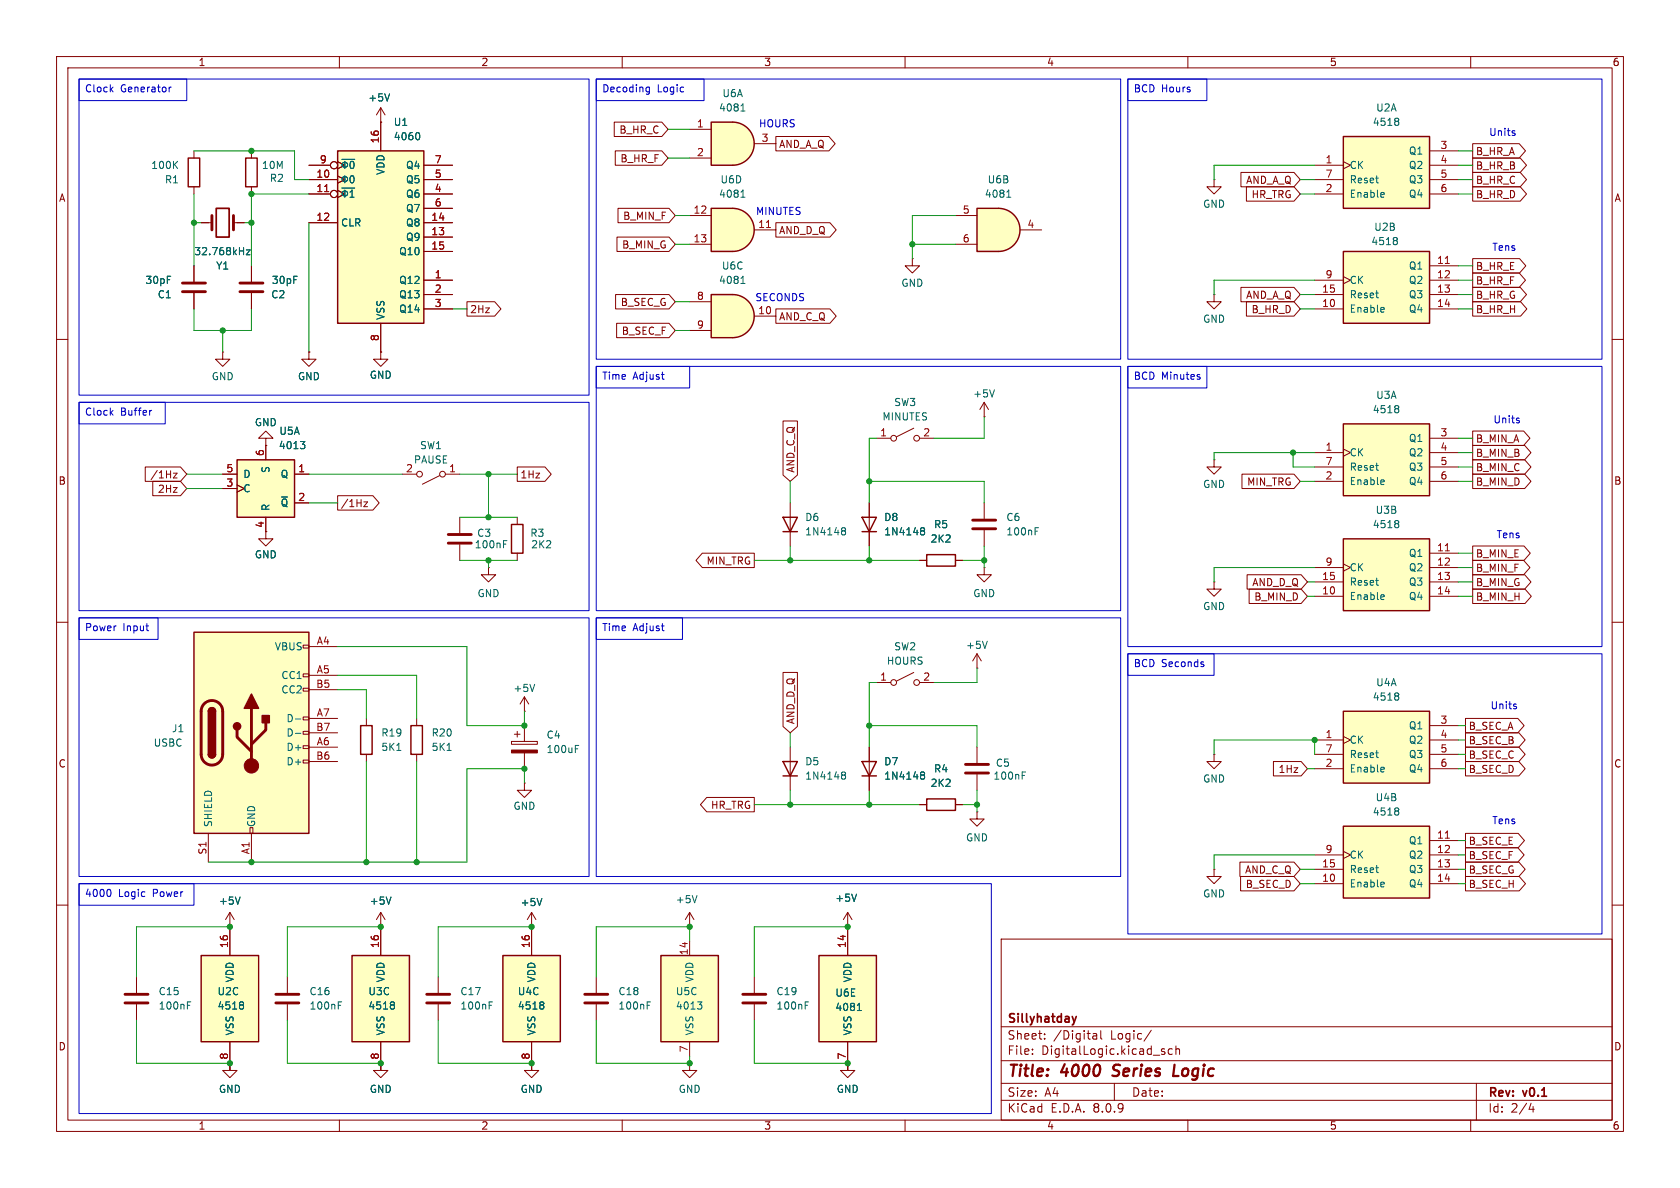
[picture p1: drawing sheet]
<svg xmlns="http://www.w3.org/2000/svg" width="297mm" height="210mm" viewBox="0 0 297 210" stroke-linecap="round" stroke-linejoin="round" font-family="sans-serif">
<g fill="none" stroke="#840000" stroke-width=".18">
<path d="M10 10h277v190h-277zM12 12h273v186h-273zM60 10v2M110 10v2M160 10v2M210 10v2M260 10v2M10 60h2M285 60h2M10 110h2M285 110h2M10 160h2"/>
<path d="M177 166h108v32h-108zM285 160h2M60 198v2M110 198v2M160 198v2M177 194.5h108M177 191.5h108M177 187.5h108M177 181.5h108M182.5 186.3v.1M182.5 185.5v.1M184.7 183.6v.1"/>
<path d="M184.7 182.8v.1M193.2 183.5l.2 .2 .5-.1M193.2 182.8h.6l.1 .9M193.9 183.1h-.5l-.2 .2M194.6 182.2v1.3l.2 .2M197 191.5v3M203.5 182.1l-1.3 2M205.3 185.7l.7 .4-.3 .3-.4-.1M205.9 185.5l-.4-.1-.2 .2M207.2 185.5l-.4-.1-.3 .3v.4l.2 .2h.5M207.9 185.5l.2-.1 .4 .1v.9M207.9 184.9v1.5"/>
<path d="M210 198v2M260 198v2M261 191.5v6.5M270.7 195l-.4 1.1h.9M271 195.6v1"/>
</g>
<path d="M196.6 190.1l.3 .1M197 188.4l-.2 .4 .1 .2M207.6 188.2l-.2 2h.9" fill="none" stroke="#840000" stroke-width=".4"/>
<path d="M189.6 179.7l.3 1M190.3 179.7l-.4 1M189.9 180.7l-.2 .4" fill="none" stroke="#840000" stroke-width=".3"/>
<path d="M62.2 168.9h10.2v15.3h-10.2z" fill="#ffffc2"/>
<path d="M62.2 168.9h10.2v15.3h-10.2z" fill="none" stroke="#840000" stroke-width=".25"/>
<path d="M67.3 163.8v5.1M67.3 184.2v5" fill="none" stroke="#840000" stroke-width=".18"/>
<path d="M69.5 177.1l.2 .3-.2 .3 .2 .2v.2l-.2 .3" fill="none" stroke="#006464" stroke-width=".18"/>
<path d="M237.5 44.5h15.2v12.7h-15.2z" fill="#ffffc2"/>
<path d="M237.5 44.5h15.2v12.7h-15.2zM63.8 128.3h2v5.1h-2zM72.6 128.3h2.1v5.1h-2.1z" fill="none" stroke="#840000" stroke-width=".25"/>
<g fill="none" stroke="#840000" stroke-width=".18">
<path d="M214.6 31.8v1.2h1.3l-1.3 1.3-1.2-1.3h1.2M214.6 31.8h.1M232.4 54.6h5.1M232.4 49.5h5.1M232.4 52.1h5.1M237.5 48.9l1.3 .6-1.3 .7M252.7 54.6h5.1M252.7 47h5.1M252.7 49.5h5.1M252.7 52.1h5.1M64.8 127v1.3M64.8 133.4v1.2"/>
<path d="M73.7 127v1.3M73.7 133.4v1.2M90.4 131.1h4.6v.5h-4.6zM90.9 129.8h1M91.4 129.3v1M92.7 138.4v1.3h1.3l-1.3 1.3-1.3-1.3h1.3M92.7 138.4h.1M92.7 125.7h.1M92.7 123.2v2.5M92.7 128.3v2.8M92.7 133.1v2.8M92.7 123.2l-.8 1.3"/>
<path d="M92.7 123.2l.8 1.3M67.3 163.8h.1M67.3 161.3l-.8 1.3M67.3 161.3v2.5M67.3 161.3l.8 1.3M77.5 172.7v2.8M77.5 177.5v2.8M94 163.8h.1M94 161.3l-.8 1.3M94 161.3v2.5M94 161.3l.7 1.3M105.4 172.7v2.8"/>
<path d="M105.4 177.5v2.8"/>
</g>
<g fill="none" stroke="#006464" stroke-width=".18">
<path d="M244.5 54.3l.2 .3-.6 .2M244.7 55.1l-.2 .1M246.8 42l.2 .2-.2 .3 .2 .3v.2l-.2 .3M70.1 132.7h.8M79 132.7h.8M94.5 121l-.4 1.2M101.7 132.4h.4M101.7 131.8h.6M69.1 158.6l-.4 1.2M95.8 158.8l-.4 1.3M86.5 177.7h.4M86.5 177.1h.6"/>
<path d="M114.4 177.7h.4M114.4 177.1h.6"/>
</g>
<path d="M255.5 46.6h.7" fill="none" stroke="#a90000" stroke-width=".18"/>
<path d="M90.4 132.6h4.6v.5h-4.6z" fill="#840000" stroke="#840000" stroke-width=".18"/>
<path d="M75.4 177.3h4.1M75.4 175.8h4.1M103.4 177.3h4M103.4 175.8h4" fill="none" stroke="#840000" stroke-width=".51"/>
<path d="M34.3 111.8h20.3v35.5h-20.3z" fill="#ffffc2"/>
<g fill="none" stroke="#840000" stroke-width=".18">
<path d="M53.6 119.1h1v.5h-1zM53.6 114h1v.6h-1zM54.6 114.3h5.1M54.6 119.4h5.1M53.6 134.4h1v.5h-1zM53.6 131.8h1v.5h-1zM53.6 129.3h1v.5h-1zM53.6 126.7h1v.6h-1zM53.6 121.7h1v.5h-1zM54.6 132.1h5.1M54.6 127h5.1M54.6 121.9h5.1"/>
<path d="M54.6 134.6h5.1M54.6 129.5h5.1M36.8 147.3v5.1M44.2 146.3h.5v1h-.5zM44.4 147.3v5.1M133.3 172.7v2.8M133.3 177.5v2.8"/>
</g>
<path d="M34.3 111.8h20.3v35.5h-20.3zM36.8 133.4a.64 .64 0 0 0 .7 .6 .64 .64 0 0 0 .6-.6M36.8 125.7a.64 .64 0 0 1 .7-.6 .64 .64 0 0 1 .6 .6" fill="none" stroke="#840000" stroke-width=".25"/>
<path d="M36.1 124.4a1.9 1.9 0 0 1 2.1-.4 1.9 1.9 0 0 1 1.2 1.7v7.7a1.91 1.91 0 0 1-1.9 1.8 1.91 1.91 0 0 1-1.9-1.8v-7.8l.1-.7zM41.9 129v1.3l2.5 2.5M44.4 125.2v10.2M47 127.8v1.2l-2.6 2.6M131.3 177.3h4.1M131.3 175.8h4.1" fill="none" stroke="#840000" stroke-width=".51"/>
<g fill="#840000" stroke="#840000" stroke-width=".25">
<path d="M36.8 133.4h1.3a.64 .64 0 0 1-.6 .6 .64 .64 0 0 1-.7-.6z"/>
<path d="M36.8 125.7h1.3v7.7h-1.3z"/>
<path d="M37 125.3a.64 .64 0 0 1 .7-.2 .64 .64 0 0 1 .4 .6h-1.3z"/>
<path d="M44.4 122.7l1.3 2.5h-2.5z"/>
<path d="M46.4 126.5h1.2v1.3h-1.2z"/>
<circle cx="41.9" cy="128.4" r=".63"/>
</g>
<circle cx="44.4" cy="135.4" r="1.27" fill="#840000" stroke="#840000" stroke-width=".18"/>
<path d="M52.2 127.1h1M52.2 129.6h1M142.4 177.7h.4M142.4 177.1h.6" fill="none" stroke="#006464" stroke-width=".18"/>
<path d="M144.8 168.9h10.1v15.3h-10.1z" fill="#ffffc2"/>
<path d="M144.8 168.9h10.1v15.3h-10.1z" fill="none" stroke="#840000" stroke-width=".25"/>
<path d="M149.9 163.8v5.1M149.9 184.2v5" fill="none" stroke="#840000" stroke-width=".18"/>
<path d="M151.6 178.6h.7M151.7 177.7l.2-.3v1.2" fill="none" stroke="#006464" stroke-width=".18"/>
<path d="M116.8 168.9h10.2v15.3h-10.2z" fill="#ffffc2"/>
<path d="M116.8 168.9h10.2v15.3h-10.2z" fill="none" stroke="#840000" stroke-width=".25"/>
<g fill="none" stroke="#840000" stroke-width=".18">
<path d="M161.3 45.7v1.3h1.3l-1.3 1.3-1.3-1.3h1.3M161.3 45.7h.1M214.6 81.3v1.3h1.3l-1.3 1.2-1.2-1.2h1.2M214.6 81.3h.1M214.6 102.9v1.2h1.3l-1.3 1.3-1.2-1.3h1.2M214.6 102.9h.1M121.9 166.4v2.5M67.3 188v1.2h1.3l-1.3 1.3-1.3-1.3h1.3M67.3 188h.1M94 188v1.2h1.2l-1.2 1.3-1.3-1.3h1.3M94 188h.1M121.9 188v1.2h1.3l-1.3 1.3-1.3-1.3h1.3"/>
<path d="M121.9 188h.1M121.9 184.2v2.5M149.9 188v1.2h1.2l-1.2 1.3-1.3-1.3h1.3M149.9 188h.1"/>
</g>
<path d="M123.3 177.1h.8l-.4 .5M123.8 177.6l.3 .2v.3l-.3 .3" fill="none" stroke="#006464" stroke-width=".18"/>
<path d="M237.5 125.7h15.2v12.7h-15.2z" fill="#ffffc2"/>
<path d="M237.5 125.7h15.2v12.7h-15.2z" fill="none" stroke="#840000" stroke-width=".25"/>
<path d="M232.4 130.8h5.1M232.4 135.9h5.1M232.4 133.4h5.1M237.5 130.2l1.3 .6-1.3 .6M252.7 130.8h5.1M252.7 135.9h5.1M252.7 128.3h5.1M252.7 133.4h5.1" fill="none" stroke="#840000" stroke-width=".18"/>
<path d="M244.5 135.6l.2 .3-.6 .1M244.7 136.4l-.2 .1M247 122.5l.3 .2-.3 .3 .3 .3v.2l-.3 .3" fill="none" stroke="#006464" stroke-width=".18"/>
<path d="M237.5 95.3h15.2v12.7h-15.2z" fill="#ffffc2"/>
<path d="M237.5 95.3h15.2v12.7h-15.2z" fill="none" stroke="#840000" stroke-width=".25"/>
<path d="M237.5 99.7l1.3 .6-1.3 .7M252.7 97.8h5.1M232.4 105.4h5.1M232.4 100.3h5.1M232.4 102.9h5.1M252.7 105.4h5.1M252.7 100.3h5.1M252.7 102.9h5.1" fill="none" stroke="#840000" stroke-width=".18"/>
<path d="M247 92l.3 .3-.3 .3 .3 .2v.2l-.3 .3M244.5 105.1l.2 .3-.6 .2M244.7 105.9l-.2 .1" fill="none" stroke="#006464" stroke-width=".18"/>
<path d="M255.5 97.4h.7" fill="none" stroke="#a90000" stroke-width=".18"/>
<path d="M237.5 74.9h15.2v12.7h-15.2z" fill="#ffffc2"/>
<path d="M237.5 74.9h15.2v12.7h-15.2z" fill="none" stroke="#840000" stroke-width=".25"/>
<g fill="none" stroke="#840000" stroke-width=".18">
<path d="M154.9 77.5h2.6M161.5 75.7l-3 1.5M162.6 77.5h2.5M174 73.7h.1M174 71.1l-.8 1.3M174 71.1v2.6M174 71.1l.8 1.3M237.5 79.4l1.3 .6-1.3 .6M252.7 77.5h5.1M174 88.9v2.8M174 93.7v2.8M232.4 80h5.1"/>
<path d="M232.4 85.1h5.1M232.4 82.6h5.1M252.7 80h5.1M252.7 85.1h5.1M252.7 82.6h5.1"/>
<circle cx="158" cy="77.5" r=".51"/>
<circle cx="162.1" cy="77.5" r=".51"/>
</g>
<path d="M175.8 68.9l-.4 1.3M247 71.7l.3 .2-.3 .3 .3 .3v.2l-.3 .3M183 93.9h.4M183 93.3h.6M244.5 84.8l.2 .3-.6 .1M244.7 85.6l-.2 .1" fill="none" stroke="#006464" stroke-width=".18"/>
<path d="M172 93.5h4M172 91.9h4" fill="none" stroke="#840000" stroke-width=".51"/>
<path d="M129.5 21.6a3.8 3.8 0 0 1 3.8 3.8 3.8 3.8 0 0 1-3.8 3.8z" fill="#ffffc2" stroke="#ffffc2" stroke-width=".18"/>
<path d="M125.7 21.6h3.8v7.6h-3.8z" fill="#ffffc2"/>
<path d="M125.7 21.6h3.8a3.8 3.8 0 0 1 3.8 3.8 3.8 3.8 0 0 1-3.8 3.8h-3.8z" fill="none" stroke="#840000" stroke-width=".25"/>
<path d="M121.9 22.9h3.8M121.9 27.9h3.8M133.3 25.4h3.9M47 77.5h1.3l-1.3-1.3-1.3 1.3h1.3v1.2M47 78.7h.1" fill="none" stroke="#840000" stroke-width=".18"/>
<path d="M131 19.6h.7M131.1 18.7l.2-.3v1.2" fill="none" stroke="#006464" stroke-width=".18"/>
<path d="M237.5 146.1h15.2v12.7h-15.2z" fill="#ffffc2"/>
<path d="M237.5 146.1h15.2v12.7h-15.2z" fill="none" stroke="#840000" stroke-width=".25"/>
<path d="M214.6 133.4v1.2h1.3l-1.3 1.3-1.2-1.3h1.2M214.6 133.4h.1M214.6 153.7v1.2h1.3l-1.3 1.3-1.2-1.3h1.2M214.6 153.7h.1M232.4 156.2h5.1M232.4 151.1h5.1M232.4 153.7h5.1M237.5 150.5l1.3 .6-1.3 .7M252.7 156.2h5.1M252.7 148.6h5.1M252.7 151.1h5.1M252.7 153.7h5.1" fill="none" stroke="#840000" stroke-width=".18"/>
<path d="M244.5 155.9l.2 .3-.6 .2M244.7 156.7l-.2 .1M247 142.8l.3 .3-.3 .3 .3 .2v.2l-.3 .3" fill="none" stroke="#006464" stroke-width=".18"/>
<path d="M255.5 148.2h.7" fill="none" stroke="#a90000" stroke-width=".18"/>
<path d="M176.5 36.8a3.8 3.8 0 0 1 3.8 3.8 3.8 3.8 0 0 1-3.8 3.9z" fill="#ffffc2" stroke="#ffffc2" stroke-width=".18"/>
<path d="M172.7 36.8h3.8v7.7h-3.8z" fill="#ffffc2"/>
<path d="M172.7 36.8h3.8a3.8 3.8 0 0 1 3.8 3.8 3.8 3.8 0 0 1-3.8 3.9h-3.8z" fill="none" stroke="#840000" stroke-width=".25"/>
<path d="M168.9 38.1h3.8M168.9 43.2h3.8M180.3 40.6h3.8" fill="none" stroke="#840000" stroke-width=".18"/>
<path d="M178 34.9h.7M178.1 33.9l.2-.3v1.3" fill="none" stroke="#006464" stroke-width=".18"/>
<path d="M129.5 52.1a3.8 3.8 0 0 1 3.8 3.8 3.8 3.8 0 0 1-3.8 3.8z" fill="#ffffc2" stroke="#ffffc2" stroke-width=".18"/>
<path d="M125.7 52.1h3.8v7.6h-3.8z" fill="#ffffc2"/>
<path d="M125.7 52.1h3.8a3.8 3.8 0 0 1 3.8 3.8 3.8 3.8 0 0 1-3.8 3.8h-3.8z" fill="none" stroke="#840000" stroke-width=".25"/>
<path d="M121.9 53.3h3.8M121.9 58.4h3.8M133.3 55.9h3.9" fill="none" stroke="#840000" stroke-width=".18"/>
<path d="M131 50.1h.7M131.1 49.1l.2-.3v1.3" fill="none" stroke="#006464" stroke-width=".18"/>
<path d="M129.5 36.8a3.8 3.8 0 0 1 3.8 3.8 3.8 3.8 0 0 1-3.8 3.9z" fill="#ffffc2" stroke="#ffffc2" stroke-width=".18"/>
<path d="M125.7 36.8h3.8v7.7h-3.8z" fill="#ffffc2"/>
<path d="M125.7 36.8h3.8a3.8 3.8 0 0 1 3.8 3.8 3.8 3.8 0 0 1-3.8 3.9h-3.8z" fill="none" stroke="#840000" stroke-width=".25"/>
<path d="M121.9 38.1h3.8M121.9 43.2h3.8M133.3 40.6h3.9M214.6 52.1v1.2h1.3l-1.3 1.3-1.2-1.3h1.2M214.6 52.1h.1" fill="none" stroke="#840000" stroke-width=".18"/>
<path d="M135.5 40.2h.7" fill="none" stroke="#a90000" stroke-width=".18"/>
<path d="M131 34.9h.7M131.1 33.9l.2-.3v1.3" fill="none" stroke="#006464" stroke-width=".18"/>
<path d="M88.9 168.9h10.2v15.3h-10.2z" fill="#ffffc2"/>
<path d="M43.4 27.9h2.1v5.1h-2.1zM90.4 92.7h2.1v5.1h-2.1zM152.4 134.6h2.5l-1.2 2.6zM152.4 137.2h2.5M163.8 141.2h5.1v2.1h-5.1zM88.9 168.9h10.2v15.3h-10.2z" fill="none" stroke="#840000" stroke-width=".25"/>
<g fill="none" stroke="#840000" stroke-width=".18">
<path d="M35.6 39.4h1.9M41.3 39.4h1.9M44.4 26.7v1.2M44.4 33v1.3M34.3 47v2.8M34.3 51.8v2.8M44.4 47v2.8M44.4 51.8v2.8M39.4 62.2v1.3h1.2l-1.2 1.3-1.3-1.3h1.3M39.4 62.2h.1M54.6 62.2v1.3h1.3l-1.3 1.3-1.3-1.3h1.3M54.6 62.2h.1"/>
<path d="M71.1 83.8h2.6M77.7 84.1l-3 1.5M78.7 83.8h2.6M81.3 91.4v2.8M81.3 96.3v2.8M91.4 91.4v1.3M91.4 97.8v1.3M86.4 100.3v1.3h1.2l-1.2 1.3-1.3-1.3h1.3M86.4 100.3h.1M153.7 132.1v7.6M172.7 132.1v2.8M172.7 136.9v2.8"/>
<path d="M162.6 142.2h1.2M168.9 142.2h1.3M24.1 172.7v2.8M24.1 177.5v2.8M94 163.8v5.1M94 184.2v5"/>
<circle cx="74.2" cy="83.8" r=".51"/>
<circle cx="78.2" cy="83.8" r=".51"/>
</g>
<g fill="none" stroke="#006464" stroke-width=".18">
<path d="M43.5 44.2h.7l-.7 .8h.7M89 96.2h.4M89 95.6h.6M162.9 136.5h.3l.2 .1 .1 .2-.3 .2M162.9 137h.1M163 137h.2M163 137l-.1 .1M163.2 137l.3 .3-.1 .3-.2 .1h-.3M180.7 137.1h.4M180.7 136.5h.6M33.1 177.7h.5M33.1 177.1h.6"/>
<path d="M95.9 177.1l.2 .3-.2 .3 .2 .2v.2l-.2 .3"/>
</g>
<path d="M37.5 38.1v2.5M41.3 38.1v2.5M32.3 50h4M32.3 51.6h4M42.4 50h4.1M42.4 51.6h4.1M79.2 96h4.1M79.2 94.5h4.1M170.7 136.7h4.1M170.7 135.1h4.1M22.1 177.3h4.1M22.1 175.8h4.1" fill="none" stroke="#840000" stroke-width=".51"/>
<path d="M38.2 36.8h2.3v5.1h-2.3z" fill="none" stroke="#840000" stroke-width=".3"/>
<path d="M41.9 81.3h10.2v10.1h-10.2z" fill="#ffffc2"/>
<path d="M41.9 81.3h10.2v10.1h-10.2z" fill="none" stroke="#840000" stroke-width=".25"/>
<g fill="none" stroke="#840000" stroke-width=".18">
<path d="M47 78.7v2.6M39.4 83.8h2.5M39.4 86.4h2.5M41.9 85.7l1.3 .7-1.3 .6M47 91.4v3.9h1.3l-1.3 1.2-1.3-1.2h1.3M52.1 83.8h2.5M52.1 88.9h2.5M161.5 118.9l-3 1.5M172.7 118.1h.1M172.7 115.6l-.7 1.2M172.7 115.6v2.5M172.7 115.6l.8 1.2"/>
<path d="M174 100.3v1.3h1.3l-1.3 1.3-1.3-1.3h1.3M174 100.3h.1M154.9 120.7h2.6M162.6 120.7h2.5"/>
<circle cx="158" cy="120.7" r=".51"/>
<circle cx="162.1" cy="120.7" r=".51"/>
</g>
<path d="M53.1 78h.8l-.4 .5M53.6 78.5l.3 .3v.3l-.3 .2M174.5 113.4l-.4 1.2" fill="none" stroke="#006464" stroke-width=".18"/>
<path d="M59.7 26.7h15.2v30.5h-15.2z" fill="#ffffc2"/>
<path d="M59.7 26.7h15.2v30.5h-15.2zM138.4 91.4h2.6l-1.3 2.6zM138.4 94h2.6" fill="none" stroke="#840000" stroke-width=".25"/>
<g fill="none" stroke="#840000" stroke-width=".18">
<path d="M54.6 31.8h5.1M54.6 34.3h3.8M54.6 39.4h5.1M54.6 29.2h3.8M59.7 31.1l1.3 .7-1.3 .6M59.7 33.7l1.3 .6-1.3 .6M59.7 28.6l1.3 .6-1.3 .6M67.3 21.6v5.1M74.9 31.8h5.1M74.9 34.3h5.1M74.9 39.4h5.1M74.9 36.8h5.1"/>
<path d="M74.9 29.2h5.1M67.3 57.2v5M74.9 49.5h5.1M74.9 41.9h5.1M74.9 44.5h5.1M74.9 52.1h5.1M74.9 54.6h5.1M139.7 88.9v7.6"/>
<circle cx="59.1" cy="34.3" r=".63"/>
<circle cx="59.1" cy="29.2" r=".63"/>
</g>
<g fill="none" stroke="#006464" stroke-width=".18">
<path d="M60.4 33.2h2.3M60.4 28.2h2.3M61 28.5v1.3M61 31.1v1.2M61 33.6v1.3M61.9 34.9h.7M61.9 34l.3-.4v1.3M62 31.2l.2-.1a.68 .68 0 0 1 .4 .6 .68 .68 0 0 1-.4 .6l-.2-.1-.1-.4zM62 28.6l.2-.1a.68 .68 0 0 1 .4 .7 .68 .68 0 0 1-.4 .6l-.2-.1-.1-.4zM73.9 23.4a.79 .79 0 0 1 0 1.3M148.9 93.8h.1M148.9 93.3h.3l.2 .1 .1 .2-.3 .2"/>
<path d="M149 93.8h.2M149 93.8l-.1 .1M149.2 93.8l.3 .3-.1 .3-.2 .2-.3-.1"/>
<circle cx="61" cy="29.1" r=".48"/>
<circle cx="61" cy="34.2" r=".48"/>
<circle cx="61" cy="31.7" r=".47"/>
</g>
<path d="M57.4 33.9h.7" fill="none" stroke="#a90000" stroke-width=".18"/>
<path d="M35.6 168.9h10.1v15.3h-10.1z" fill="#ffffc2"/>
<path d="M35.6 168.9h10.1v15.3h-10.1z" fill="none" stroke="#840000" stroke-width=".25"/>
<path d="M40.6 163.8v5.1M40.6 184.2v5" fill="none" stroke="#840000" stroke-width=".18"/>
<path d="M42.8 177.1l.3 .3-.3 .3 .3 .2v.2l-.3 .3" fill="none" stroke="#006464" stroke-width=".18"/>
<path d="M237.5 24.1h15.2v12.7h-15.2z" fill="#ffffc2"/>
<path d="M33.3 27.9h2v5.1h-2zM237.5 24.1h15.2v12.7h-15.2zM152.4 91.4h2.5l-1.2 2.6zM152.4 94h2.5M163.8 98h5.1v2.1h-5.1zM138.4 134.6h2.6l-1.3 2.6zM138.4 137.2h2.6" fill="none" stroke="#840000" stroke-width=".25"/>
<g fill="none" stroke="#840000" stroke-width=".18">
<path d="M67.3 19.1l-.8 1.2M67.3 19.1v7.6M67.3 19.1l.8 1.2M34.3 26.7v1.2M34.3 33v1.3M35.6 39.4h1.2M41.9 39.4h1.3M54.6 29.2h3.8M54.6 34.3h3.8M54.6 31.8h5.1M54.6 39.4h5.1M59.7 31.1l1.3 .7-1.3 .6"/>
<path d="M59.7 33.7l1.3 .6-1.3 .6M59.7 28.6l1.3 .6-1.3 .6M67.3 21.6h.1M74.9 29.2h5.1M74.9 34.3h5.1M74.9 31.8h5.1M74.9 39.4h5.1M74.9 36.8h5.1M108.6 21.6h8.4l1.1 1.3-1.1 1.2h-8.4zM108.8 26.7h8.2l1.1 1.2-1.1 1.3h-8.2zM109.3 36.8h9l1.1 1.3-1.1 1.3h-9zM137.2 24.1h9.3l1.1 1.3-1.1 1.3h-9.3z"/>
<path d="M137.2 39.4h9.5l1.1 1.2-1.1 1.3h-9.5zM219.4 30.5h9.4l1.1 1.3-1.1 1.2h-9.4zM220.3 33h8.5l1.1 1.3-1.1 1.3h-8.5zM232.4 29.2h5.1M232.4 34.3h5.1M232.4 31.8h5.1M237.5 28.6l1.3 .6-1.3 .6M252.7 29.2h5.1M252.7 34.3h5.1M252.7 26.7h5.1M252.7 31.8h5.1M260.3 33h8.5l1.1 1.3-1.1 1.3h-8.5z"/>
<path d="M260.3 27.9h8.5l1.1 1.3-1.1 1.3h-8.5zM260.3 30.5h8.5l1.1 1.3-1.1 1.2h-8.5zM260.3 25.4h8.3l1.1 1.3-1.1 1.2h-8.3zM34.3 47v2.8M34.3 51.8v2.8M44.4 47v2.8M44.4 51.8v2.8M67.3 57.2v5M74.9 49.5h5.1M74.9 41.9h5.1M74.9 44.5h5.1M74.9 52.1h5.1"/>
<path d="M74.9 54.6h5.1M82.5 53.3h5l1.1 1.3-1.1 1.3h-5zM108.8 52.1h9.5l1.1 1.2-1.1 1.3h-9.5zM109 57.1h9.3l1.1 1.3-1.1 1.3h-9.3zM109.1 41.9h9.2l1.1 1.3-1.1 1.3h-9.2zM137.2 54.6h9.5l1.1 1.3-1.1 1.3h-9.5zM219.4 50.8h9.4l1.1 1.3-1.1 1.2h-9.4zM220.3 53.3h8.5l1.1 1.3-1.1 1.3h-8.5zM260.3 45.7h8.3l1.2 1.3-1.2 1.3h-8.3zM260.3 48.3h8.3l1.1 1.2-1.1 1.3h-8.3zM260.3 50.8h8.5l1.1 1.3-1.1 1.2h-8.5zM260.3 53.3h8.5l1.1 1.3-1.1 1.3h-8.5z"/>
<path d="M47 78.7h.1M47 78.7v2.6M54.6 62.2h.1M67.3 62.2v1.3h1.3l-1.3 1.3-1.3-1.3h1.3M67.3 62.2h.1M138.4 74.4h2.6v9.6l-1.3 1.1-1.3-1.1zM260.3 76.2h9.1l1.1 1.3-1.1 1.2h-9.1zM260.3 78.7h9.2l1.2 1.3-1.2 1.3h-9.2zM25.7 82.5h6.2l1.1 1.3-1.1 1.3h-6.2zM27 85.1h4.9l1.1 1.3-1.1 1.2h-4.9zM30.6 83.6h.7l-.7 .9h.7M39.4 83.8h2.5"/>
<path d="M39.4 86.4h2.5M41.9 85.7l1.3 .7-1.3 .6M47 91.4v2.6M52.1 83.8h2.5M52.1 88.9h2.5M59.7 87.6h6.2l1.1 1.3-1.1 1.3h-6.2zM64.3 88.7h.7l-.7 .9h.7M91.4 82.5h4.9l1.2 1.3-1.2 1.3h-4.9zM124.2 97.8h9.1v2.5h-9.1l-1.2-1.2zM153.7 88.9v7.6M162.6 99.1h1.2M168.9 99.1h1.3"/>
<path d="M219.6 83.8h9.2l1.1 1.3-1.1 1.3h-9.2zM260.3 96.5h9.1l1.1 1.3-1.1 1.3h-9.1zM260.3 81.3h9.2l1.2 1.3-1.2 1.2h-9.2zM260.3 99.1h9.1l1.1 1.2-1.1 1.3h-9.1zM260.3 83.8h9.2l1.2 1.3-1.2 1.3h-9.2zM138.4 118.9h2.6v9.5l-1.3 1.1-1.3-1.1zM220.5 101.6h9.5l1.1 1.3-1.1 1.2h-9.5zM220.8 104.1h9.2l1.1 1.3-1.1 1.3h-9.2zM260.3 104.1h9.3l1.1 1.3-1.1 1.3h-9.3zM260.3 101.6h9.2l1.2 1.3-1.2 1.2h-9.2zM139.7 132.1v7.6M153.7 132.1v2.5"/>
<path d="M153.7 137.2v2.5M225.1 134.6h4.9l1.1 1.3-1.1 1.3h-4.9zM259.1 132.1h9.4l1.1 1.3-1.1 1.2h-9.4zM259.1 134.6h9.4l1.1 1.3-1.1 1.3h-9.4zM259.1 129.5h9.4l1.1 1.3-1.1 1.3h-9.4zM259.1 127h9.2l1.1 1.3-1.1 1.2h-9.2zM124.9 141h8.4v2.5h-8.4l-1.1-1.3zM162.6 142.2h1.2M168.9 142.2h1.3M172.7 143.5v1.3h1.3l-1.3 1.3-1.3-1.3h1.3M172.7 143.5h.1M219.2 152.4h9.6l1.1 1.3-1.1 1.2h-9.6z"/>
<path d="M219.3 154.9h9.5l1.1 1.3-1.1 1.3h-9.5zM259.1 149.9h9.2l1.1 1.2-1.1 1.3h-9.2zM259.1 152.4h9.4l1.1 1.3-1.1 1.2h-9.4zM259.1 147.3h9.3l1.1 1.3-1.1 1.3h-9.3zM259.1 154.9h9.5l1.1 1.3-1.1 1.3h-9.5zM40.6 163.8h.1M40.6 161.3l-.7 1.3M40.6 161.3v7.6M40.6 161.3l.8 1.3M50.8 172.7v2.8M50.8 177.5v2.8M67.3 163.8h.1"/>
<path d="M67.3 163.8v5.1M94 163.8h.1M94 163.8v5.1M121.9 163.8h.1M121.9 161.3l-.7 1.3M121.9 161.3v2.5M121.9 161.3l.8 1.3M149.9 163.8h.1M149.9 161.3l-.8 1.3M149.9 161.3v7.6M149.9 161.3l.7 1.3M40.6 184.2v5h-1.2l1.2 1.3 1.3-1.3h-1.3v-1.2"/>
<path d="M40.6 188h.1M67.3 188h.1M67.3 184.2v5M94 188h.1M94 184.2v5M149.9 188h.1M149.9 184.2v5"/>
<circle cx="59.1" cy="34.3" r=".63"/>
<circle cx="59.1" cy="29.2" r=".63"/>
</g>
<g fill="none" stroke="#006464" stroke-width=".18">
<path d="M68.9 16.6l-.5 1.3M30.9 29.1l.5 .7M31.4 28.5l-.7 .7M60.4 33.2h2.3M60.4 28.2h2.3M61 28.5v1.3M61 31.1v1.2M61 33.6v1.3M61.9 34.9h.7M61.9 34l.3-.4v1.3M62 31.2l.2-.1a.68 .68 0 0 1 .4 .6 .68 .68 0 0 1-.4 .6l-.2-.1-.1-.4zM62 28.6l.2-.1a.68 .68 0 0 1 .4 .7 .68 .68 0 0 1-.4 .6l-.2-.1-.1-.4z"/>
<path d="M73.9 23.4a.79 .79 0 0 1 0 1.3M244.5 34l.2 .3-.6 .1M244.7 34.8l-.2 .1M247 20.9l.3 .2-.3 .3 .3 .3v.2l-.3 .3M43.5 44.2h.7l-.7 .8h.7M53.1 78h.8l-.4 .5M53.6 78.5l.3 .3v.3l-.3 .2M162.9 93.8h.1M162.9 93.3h.3l.2 .1 .1 .2-.3 .2M163 93.8h.2M163 93.8l-.1 .1M163.2 93.8l.3 .3-.1 .3-.2 .2-.3-.1"/>
<path d="M148.9 137h.1M148.9 136.5h.3l.2 .1 .1 .2-.3 .2M149 137h.2M149 137l-.1 .1M149.2 137l.3 .3-.1 .3-.2 .1h-.3M162.9 136.5h.3l.2 .1 .1 .2-.3 .2M162.9 137h.1M163 137h.2M163 137l-.1 .1M163.2 137l.3 .3-.1 .3-.2 .1h-.3M42.5 158.6l-.5 1.2M69.1 158.6l-.4 1.2"/>
<path d="M95.8 158.8l-.4 1.3M123.2 158.3l-.4 1.3M151.4 158.1l-.4 1.2M42.8 177.1l.3 .3-.3 .3 .3 .2v.2l-.3 .3M59.8 177.7h.4M59.8 177.1h.6M69.5 177.1l.2 .3-.2 .3 .2 .2v.2l-.2 .3M95.9 177.1l.2 .3-.2 .3 .2 .2v.2l-.2 .3M151.6 178.6h.7M151.7 177.7l.2-.3v1.2"/>
<circle cx="61" cy="29.1" r=".48"/>
<circle cx="61" cy="34.2" r=".48"/>
<circle cx="61" cy="31.7" r=".47"/>
</g>
<path d="M48.8 177.3h4M48.8 175.8h4" fill="none" stroke="#840000" stroke-width=".51"/>
<g fill="none" stroke="#0000c2" stroke-width=".18">
<path d="M14 14h19v3.8h-19zM14 14h90.1v55.9h-90.1zM19.6 15.8l.4 .4M20 15.4l-.5 .5M29.9 15.4v.8M30.3 15.4l-.4 .2M105.4 14h19.1v3.8h-19.1zM105.4 14h92.7v49.5h-92.7zM114.3 16.2h.5M114.3 15.5h.5M114.8 15.4v1l-.2 .3-.3-.1M199.4 14h14v3.8h-14z"/>
<path d="M199.4 14h83.8v49.5h-83.8zM267.7 23.5l.2 .2-.2 .3M267.7 23.1l.1 .1M14 71.1h15.2v3.8h-15.2zM14 71.1h90.1v36.9h-90.1zM19.6 72.9l.4 .5M20 72.5l-.5 .5M26.8 72.5l-.2 .1M105.4 64.8h16.5v3.8h-16.5zM105.4 64.8h92.7v43.2h-92.7zM116.9 66.2h.5M117.3 67h.1"/>
<path d="M199.4 64.8h14v3.8h-14zM199.4 64.8h83.8v49.5h-83.8zM212 66.6l.2 .2-.2 .2M212 66.2l.1 .1M268.4 74.3l.2 .2-.2 .3M268.4 73.9l.2 .1M14 109.2h13.9v3.8h-13.9zM14 109.2h90.1v45.7h-90.1zM25.8 110.6h.5M26.2 111.5h.1M105.4 109.2h15.2v3.8h-15.2zM105.4 109.2h92.7v45.7h-92.7z"/>
<path d="M116.9 110.6h.5M117.3 111.5h.1M199.4 115.6h15.2v3.8h-15.2zM199.4 115.6h83.8v49.5h-83.8zM212.7 117.4l.1 .2-.1 .2M212.7 117l.1 .1M267.9 124.9l.2 .2-.2 .2M267.9 124.5h.2M14 156.2h20.3v3.8h-20.3zM14 156.2h161.3v40.7h-161.3zM19.3 157.2a.79 .79 0 0 1 0 1.3"/>
</g>
<g fill="none" stroke="#009600" stroke-width=".18">
<path d="M34.3 26.7h17.8v5.1h2.5M34.3 34.3v12.7M34.3 39.4h1.3M43.2 39.4h1.2M54.6 34.3h-10.2v12.7M54.6 39.4v22.8M118.1 22.9h3.8M118.1 27.9h3.8M119.4 38.1h2.5M168.9 38.1h-7.6v7.6M229.9 34.3h2.5M229.9 31.8h2.5"/>
<path d="M232.4 29.2h-17.8v2.6M257.8 34.3h2.5M257.8 31.8h2.5M257.8 26.7h2.5M257.8 29.2h2.5M34.3 54.6v3.8h10.1v-3.8M39.4 58.4v3.8M80 54.6h2.5M119.4 53.3h2.5M119.4 58.4h2.5M119.4 43.2h2.5M161.3 43.2h7.6"/>
<path d="M229.9 54.6h2.5M229.9 52.1h2.5M232.4 49.5h-17.8v2.6M257.8 49.5h2.5M257.8 54.6h2.5M257.8 47h2.5M257.8 52.1h2.5M154.9 77.5h-1.2v11.4M174 73.7v3.8h-8.9M257.8 77.5h2.5M33 83.8h6.4M33 86.4h6.4"/>
<path d="M54.6 83.8h16.5M54.6 88.9h5.1M81.3 91.4h10.1M81.3 83.8h10.1M81.3 99.1h10.1M86.4 83.8v7.6M86.4 99.1v1.2M133.3 99.1h29.3M139.7 85.1v3.8M139.7 96.5v2.6M153.7 96.5v2.6M153.7 85.1h20.3v3.8"/>
<path d="M170.2 99.1h3.8M174 96.5v3.8M228.6 80v2.6h3.8M229.9 85.1h2.5M232.4 80h-17.8v1.3M257.8 85.1h2.5M257.8 97.8h2.5M257.8 82.6h2.5M257.8 80h2.5M59.7 114.3h22.8v14h10.2v-2.6M59.7 119.4h14v7.6M172.7 118.1v2.6h-7.6"/>
<path d="M231.1 102.9h1.3M231.1 105.4h1.3M232.4 100.3h-17.8v2.6M257.8 100.3h2.5M257.8 102.9h2.5M257.8 105.4h2.5M59.7 121.9h5.1v5.1M64.8 134.6v17.8M73.7 134.6v17.8M92.7 138.4v-2.5h-10.2v16.5h-45.7M139.7 129.5v2.6M139.7 139.7v2.5"/>
<path d="M153.7 128.3h19v3.8M153.7 139.7v2.5M154.9 120.7h-1.2v11.4M172.7 139.7v3.8M214.6 133.4v-2.6h17.8v2.6M231.1 135.9h1.3M257.8 128.3h1.3M257.8 135.9h1.3M257.8 130.8h1.3M257.8 133.4h1.3M133.3 142.2h29.3M170.2 142.2h2.5"/>
<path d="M229.9 153.7h2.5M229.9 156.2h2.5M232.4 151.1h-17.8v2.6M257.8 151.1h1.3M257.8 153.7h1.3M257.8 156.2h1.3M257.8 148.6h1.3M40.6 163.8h-16.5v8.9M67.3 163.8h-16.5v8.9M94 163.8h-16.5v8.9M121.9 166.4v-2.6h-16.5v8.9M149.9 163.8h-16.6v8.9"/>
<path d="M24.1 180.3v7.7h16.5v1.2M50.8 180.3v7.7h16.5v1.2M77.5 180.3v7.7h16.5v1.2M105.4 180.3v7.7h16.5v-1.3M133.3 180.3v7.7h16.6v1.2"/>
</g>
<path d="M57.4 33.9h.7" fill="none" stroke="#a90000" stroke-width=".18"/>
<g fill="#009600" stroke="#009600" stroke-width=".18">
<circle cx="174" cy="99.1" r=".46"/>
<circle cx="139.7" cy="99.1" r=".46"/>
<circle cx="153.7" cy="99.1" r=".46"/>
<circle cx="153.7" cy="128.3" r=".46"/>
<circle cx="232.4" cy="130.8" r=".46"/>
<circle cx="228.6" cy="80" r=".46"/>
<circle cx="153.7" cy="85.1" r=".46"/>
<circle cx="161.3" cy="43.2" r=".46"/>
<circle cx="44.4" cy="26.7" r=".46"/>
<circle cx="44.4" cy="34.3" r=".46"/>
<circle cx="44.4" cy="39.4" r=".46"/>
<circle cx="34.3" cy="39.4" r=".46"/>
<circle cx="94" cy="188" r=".46"/>
<circle cx="92.7" cy="128.3" r=".46"/>
<circle cx="92.7" cy="135.9" r=".46"/>
<circle cx="94" cy="163.8" r=".46"/>
<circle cx="121.9" cy="188" r=".46"/>
<circle cx="121.9" cy="163.8" r=".46"/>
<circle cx="73.7" cy="152.4" r=".46"/>
<circle cx="64.8" cy="152.4" r=".46"/>
<circle cx="67.3" cy="188" r=".46"/>
<circle cx="86.4" cy="91.4" r=".46"/>
<circle cx="86.4" cy="83.8" r=".46"/>
<circle cx="86.4" cy="99.1" r=".46"/>
<circle cx="40.6" cy="163.8" r=".46"/>
<circle cx="40.6" cy="188" r=".46"/>
<circle cx="44.4" cy="152.4" r=".46"/>
<circle cx="67.3" cy="163.8" r=".46"/>
<circle cx="149.9" cy="163.8" r=".46"/>
<circle cx="139.7" cy="142.2" r=".46"/>
<circle cx="153.7" cy="142.2" r=".46"/>
<circle cx="149.9" cy="188" r=".46"/>
<circle cx="172.7" cy="142.2" r=".46"/>
<circle cx="39.4" cy="58.4" r=".46"/>
</g>
<g font-size="2.8" fill="#840000">
<text x="178" y="190.9">Title:</text>
<text x="187.7" y="190.9">4000</text>
<text x="197.6" y="190.9">Series</text>
<text x="209.1" y="190.9">Logic</text>
</g>
<g font-size="2.1" fill="#840000">
<text x="178" y="184">Sheet:</text>
<text x="178" y="181.2">Sillyhatday</text>
<text x="186.2" y="184">/Digital</text>
<text x="196.4" y="184">Logic/</text>
<text x="178" y="186.7">File:</text>
<text x="184.1" y="186.7">DigitalLogic.kicad_sch</text>
<text x="178" y="196.9">KiCad</text>
<text x="178" y="194.1">Size:</text>
<text x="184.7" y="194.1">A4</text>
<text x="185.7" y="196.9">E.D.A.</text>
<text x="193.3" y="196.9">8.0.9</text>
<text x="200" y="194.1">Date:</text>
<text x="263" y="194.3">Rev:</text>
<text x="263" y="196.9">Id:</text>
<text x="267.1" y="196.9">2/4</text>
<text x="269.4" y="194.3">v0.1</text>
</g>
<g font-size="1.8" fill="#840000">
<text x="35" y="11.9">1</text>
<text x="85" y="11.9">2</text>
<text x="135" y="11.9">3</text>
<text x="185" y="11.9">4</text>
<text x="235" y="11.9">5</text>
<text x="285" y="11.9">6</text>
<text x="109.4" y="23.8">B_HR_C</text>
<text x="109.6" y="28.9">B_HR_F</text>
<text x="137.6" y="26.4">AND_A_Q</text>
<text x="260.8" y="27.6">B_HR_A</text>
<text x="10.3" y="35.9">A</text>
<text x="220.2" y="32.7">AND_A_Q</text>
<text x="221.2" y="35.2">HR_TRG</text>
<text x="260.8" y="35.2">B_HR_D</text>
<text x="260.8" y="30.2">B_HR_B</text>
<text x="260.8" y="32.7">B_HR_C</text>
<text x="285.3" y="35.9">A</text>
<text x="110.1" y="39.1">B_MIN_F</text>
<text x="137.6" y="41.6">AND_D_Q</text>
<text x="109.9" y="44.1">B_MIN_G</text>
<text x="260.8" y="47.9">B_HR_E</text>
<text x="220.2" y="53">AND_A_Q</text>
<text x="260.8" y="50.5">B_HR_F</text>
<text x="260.8" y="53">B_HR_G</text>
<text x="83" y="55.6">2Hz</text>
<text x="109.6" y="54.3">B_SEC_G</text>
<text x="109.8" y="59.4">B_SEC_F</text>
<text x="137.6" y="56.8">AND_C_Q</text>
<text x="221.2" y="55.6">B_HR_D</text>
<text x="260.8" y="55.6">B_HR_H</text>
<text x="140.7" y="83.7" transform="rotate(-90 140.7 83.7)">AND_C_Q</text>
<text x="260.8" y="83.5">B_MIN_C</text>
<text x="260.8" y="78.4">B_MIN_A</text>
<text x="260.8" y="81">B_MIN_B</text>
<text x="10.3" y="85.9">B</text>
<text x="26.5" y="84.8">/1Hz</text>
<text x="27.8" y="87.3">2Hz</text>
<text x="60.2" y="89.9">/1Hz</text>
<text x="91.9" y="84.8">1Hz</text>
<text x="220.4" y="86">MIN_TRG</text>
<text x="260.8" y="86">B_MIN_D</text>
<text x="285.3" y="85.9">B</text>
<text x="46.7" y="93.4" transform="rotate(-90 46.7 93.4)">4</text>
<text x="124.8" y="100">MIN_TRG</text>
<text x="260.8" y="98.7">B_MIN_E</text>
<text x="260.8" y="101.3">B_MIN_F</text>
<text x="221.3" y="103.8">AND_D_Q</text>
<text x="221.6" y="106.4">B_MIN_D</text>
<text x="260.8" y="106.4">B_MIN_H</text>
<text x="260.8" y="103.8">B_MIN_G</text>
<text x="140.7" y="128.1" transform="rotate(-90 140.7 128.1)">AND_D_Q</text>
<text x="259.6" y="131.8">B_SEC_B</text>
<text x="259.6" y="129.2">B_SEC_A</text>
<text x="10.3" y="135.9">C</text>
<text x="225.9" y="136.8">1Hz</text>
<text x="259.6" y="134.3">B_SEC_C</text>
<text x="259.6" y="136.8">B_SEC_D</text>
<text x="285.3" y="135.9">C</text>
<text x="125.6" y="143.2">HR_TRG</text>
<text x="259.6" y="149.5">B_SEC_E</text>
<text x="220" y="154.6">AND_C_Q</text>
<text x="259.6" y="152.1">B_SEC_F</text>
<text x="259.6" y="154.6">B_SEC_G</text>
<text x="220.1" y="157.2">B_SEC_D</text>
<text x="259.6" y="157.2">B_SEC_H</text>
<text x="10.3" y="185.9">D</text>
<text x="285.3" y="185.9">D</text>
<text x="35" y="199.9">1</text>
<text x="85" y="199.9">2</text>
<text x="135" y="199.9">3</text>
<text x="185" y="199.9">4</text>
<text x="235" y="199.9">5</text>
<text x="285" y="199.9">6</text>
</g>
<g font-size="1.8" fill="#0000c2">
<text x="14.9" y="16.6">Clock</text>
<text x="21.3" y="16.6">Generator</text>
<text x="106.4" y="16.6">Decoding</text>
<text x="116.2" y="16.6">Logic</text>
<text x="200.3" y="16.6">BCD</text>
<text x="205.3" y="16.6">Hours</text>
<text x="134.1" y="22.7">HOURS</text>
<text x="263.2" y="24.2">Units</text>
<text x="133.5" y="38.2">MINUTES</text>
<text x="263.7" y="44.6">Tens</text>
<text x="133.4" y="53.4">SECONDS</text>
<text x="106.4" y="67.4">Time</text>
<text x="111.9" y="67.4">Adjust</text>
<text x="200.3" y="67.4">BCD</text>
<text x="205.3" y="67.4">Minutes</text>
<text x="14.9" y="73.8">Clock</text>
<text x="21.3" y="73.8">Buffer</text>
<text x="263.9" y="75">Units</text>
<text x="264.5" y="95.4">Tens</text>
<text x="14.9" y="111.9">Power</text>
<text x="21.7" y="111.9">Input</text>
<text x="106.4" y="111.9">Time</text>
<text x="111.9" y="111.9">Adjust</text>
<text x="200.3" y="118.2">BCD</text>
<text x="205.3" y="118.2">Seconds</text>
<text x="263.4" y="125.6">Units</text>
<text x="263.7" y="145.9">Tens</text>
<text x="14.9" y="158.9">4000</text>
<text x="20.9" y="158.9">Logic</text>
<text x="27.1" y="158.9">Power</text>
</g>
<g font-size="1.8" fill="#006464">
<text x="127.6" y="17.4">U6A</text>
<text x="65" y="18.1">+5V</text>
<text x="69.5" y="22.5">U1</text>
<text x="127" y="19.9">4081</text>
<text x="242.6" y="22.5">4518</text>
<text x="243.2" y="19.9">U2A</text>
<text x="69.5" y="25">4060</text>
<text x="249" y="27.5">Q1</text>
<text x="26.6" y="30.1">100K</text>
<text x="29.1" y="32.6">R1</text>
<text x="46.2" y="30.1">10M</text>
<text x="47.6" y="32.4">R2</text>
<text x="68.2" y="31" transform="rotate(-90 68.2 31)">VDD</text>
<text x="71.7" y="35.2">Q6</text>
<text x="71.7" y="32.6">Q5</text>
<text x="71.7" y="30.1">Q4</text>
<text x="127" y="35.2">4081</text>
<text x="127.3" y="32.6">U6D</text>
<text x="174" y="35.2">4081</text>
<text x="174.5" y="32.6">U6B</text>
<text x="238.5" y="30.1">CK</text>
<text x="238.5" y="35.2">Enable</text>
<text x="238.5" y="32.6">Reset</text>
<text x="249" y="30.1">Q2</text>
<text x="249" y="32.6">Q3</text>
<text x="249" y="35.2">Q4</text>
<text x="60.2" y="40.2">CLR</text>
<text x="71.7" y="40.2">Q8</text>
<text x="71.7" y="37.7">Q7</text>
<text x="212.6" y="36.9">GND</text>
<text x="242.8" y="41">U2B</text>
<text x="34.2" y="45.3">32.768kHz</text>
<text x="38.1" y="47.9">Y1</text>
<text x="70.5" y="45.3">Q10</text>
<text x="71.7" y="42.8">Q9</text>
<text x="127.5" y="47.9">U6C</text>
<text x="242.3" y="43.5">4518</text>
<text x="249" y="47.9">Q1</text>
<text x="25.6" y="50.4">30pF</text>
<text x="27.8" y="52.9">C1</text>
<text x="47.9" y="52.9">C2</text>
<text x="48" y="50.4">30pF</text>
<text x="70.5" y="50.4">Q12</text>
<text x="70.5" y="52.9">Q13</text>
<text x="127" y="50.4">4081</text>
<text x="159.3" y="50.9">GND</text>
<text x="238.5" y="52.9">Reset</text>
<text x="238.5" y="50.4">CK</text>
<text x="249" y="50.4">Q2</text>
<text x="249" y="52.9">Q3</text>
<text x="68.2" y="56.6" transform="rotate(-90 68.2 56.6)">VSS</text>
<text x="70.5" y="55.5">Q14</text>
<text x="212.6" y="57.3">GND</text>
<text x="238.5" y="55.5">Enable</text>
<text x="249" y="55.5">Q4</text>
<text x="37.3" y="67.4">GND</text>
<text x="52.6" y="67.4">GND</text>
<text x="65.3" y="67.2">GND</text>
<text x="158" y="72">SW3</text>
<text x="172" y="70.5">+5V</text>
<text x="243.2" y="70.7">U3A</text>
<text x="45" y="75.5">GND</text>
<text x="49.3" y="77.1">U5A</text>
<text x="155.9" y="74.5">MINUTES</text>
<text x="242.6" y="73.3">4518</text>
<text x="47.9" y="83.7" transform="rotate(-90 47.9 83.7)">S</text>
<text x="49.2" y="79.6">4013</text>
<text x="73.1" y="82.1">PAUSE</text>
<text x="74.2" y="79.6">SW1</text>
<text x="238.5" y="80.9">CK</text>
<text x="238.5" y="83.4">Reset</text>
<text x="249" y="78.3">Q1</text>
<text x="249" y="80.9">Q2</text>
<text x="249" y="83.4">Q3</text>
<text x="42.9" y="87.2">C</text>
<text x="42.9" y="84.7">D</text>
<text x="49.5" y="84.7">Q</text>
<text x="49.5" y="89.8">~{Q}</text>
<text x="212.6" y="86.5">GND</text>
<text x="238.5" y="86">Enable</text>
<text x="249" y="86">Q4</text>
<text x="47.9" y="90.4" transform="rotate(-90 47.9 90.4)">R</text>
<text x="84.3" y="95.1">C3</text>
<text x="93.7" y="95.1">R3</text>
<text x="142.2" y="92.3">D6</text>
<text x="142.2" y="94.8">1N4148</text>
<text x="156.2" y="92.3">D8</text>
<text x="156.2" y="94.8">1N4148</text>
<text x="165" y="93.6">R5</text>
<text x="177.8" y="92.3">C6</text>
<text x="177.8" y="94.8">100nF</text>
<text x="242.6" y="93.6">4518</text>
<text x="243.1" y="91">U3B</text>
<text x="45" y="98.9">GND</text>
<text x="83.8" y="97.1">100nF</text>
<text x="93.8" y="97.1">2K2</text>
<text x="164.4" y="96.1">2K2</text>
<text x="238.5" y="101.2">CK</text>
<text x="249" y="98.7">Q1</text>
<text x="249" y="101.2">Q2</text>
<text x="84.3" y="105.8">GND</text>
<text x="172" y="105.8">GND</text>
<text x="238.5" y="106.3">Enable</text>
<text x="238.5" y="103.7">Reset</text>
<text x="249" y="103.7">Q3</text>
<text x="249" y="106.3">Q4</text>
<text x="212.6" y="108.1">GND</text>
<text x="48.5" y="115.2">VBUS</text>
<text x="156.7" y="117.7">HOURS</text>
<text x="158" y="115.2">SW2</text>
<text x="170.7" y="114.9">+5V</text>
<text x="49.6" y="120.2">CC1</text>
<text x="49.6" y="122.8">CC2</text>
<text x="90.7" y="122.5">+5V</text>
<text x="242.6" y="124.1">4518</text>
<text x="243.2" y="121.5">U4A</text>
<text x="30.3" y="129.6">J1</text>
<text x="50.5" y="127.9">D-</text>
<text x="50.5" y="130.4">D-</text>
<text x="67.3" y="130.4">R19</text>
<text x="76.2" y="130.4">R20</text>
<text x="96.5" y="130.8">C4</text>
<text x="238.5" y="131.7">CK</text>
<text x="249" y="129.1">Q1</text>
<text x="249" y="131.7">Q2</text>
<text x="27.1" y="132.2">USBC</text>
<text x="50.5" y="132.9">D+</text>
<text x="50.5" y="135.5">D+</text>
<text x="67.3" y="132.9">5K1</text>
<text x="76.2" y="132.9">5K1</text>
<text x="96.5" y="133.3">100uF</text>
<text x="142.2" y="135.5">D5</text>
<text x="156.2" y="135.5">D7</text>
<text x="165" y="136.8">R4</text>
<text x="176" y="135.7">C5</text>
<text x="238.5" y="136.8">Enable</text>
<text x="238.5" y="134.2">Reset</text>
<text x="249" y="134.2">Q3</text>
<text x="249" y="136.8">Q4</text>
<text x="90.7" y="143.4">GND</text>
<text x="142.2" y="138">1N4148</text>
<text x="156.2" y="138">1N4148</text>
<text x="164.4" y="139.3">2K2</text>
<text x="175.5" y="138">100nF</text>
<text x="212.6" y="138.5">GND</text>
<text x="243.1" y="141.8">U4B</text>
<text x="37.7" y="146.3" transform="rotate(-90 37.7 146.3)">SHIELD</text>
<text x="45.3" y="146.3" transform="rotate(-90 45.3 146.3)">GND</text>
<text x="170.7" y="148.9">GND</text>
<text x="242.6" y="144.4">4518</text>
<text x="249" y="149.5">Q1</text>
<text x="238.5" y="154.5">Reset</text>
<text x="238.5" y="152">CK</text>
<text x="249" y="152">Q2</text>
<text x="249" y="154.5">Q3</text>
<text x="38.6" y="160.1">+5V</text>
<text x="65.3" y="160.1">+5V</text>
<text x="91.9" y="160.4">+5V</text>
<text x="119.4" y="159.9">+5V</text>
<text x="147.6" y="159.6">+5V</text>
<text x="212.6" y="158.9">GND</text>
<text x="238.5" y="157.1">Enable</text>
<text x="249" y="157.1">Q4</text>
<text x="41.5" y="173.8" transform="rotate(-90 41.5 173.8)">VDD</text>
<text x="68.2" y="173.8" transform="rotate(-90 68.2 173.8)">VDD</text>
<text x="94.8" y="173.8" transform="rotate(-90 94.8 173.8)">VDD</text>
<text x="122.8" y="173.8" transform="rotate(-90 122.8 173.8)">VDD</text>
<text x="150.7" y="173.8" transform="rotate(-90 150.7 173.8)">VDD</text>
<text x="27.9" y="178.7">100nF</text>
<text x="27.9" y="176.1">C15</text>
<text x="38.4" y="176.1">U2C</text>
<text x="38.4" y="178.7">4518</text>
<text x="54.6" y="178.7">100nF</text>
<text x="54.6" y="176.1">C16</text>
<text x="65" y="176.1">U3C</text>
<text x="65" y="178.7">4518</text>
<text x="81.3" y="178.7">100nF</text>
<text x="81.3" y="176.1">C17</text>
<text x="91.4" y="176.1">U4C</text>
<text x="91.4" y="178.7">4518</text>
<text x="109.2" y="178.7">100nF</text>
<text x="109.2" y="176.1">C18</text>
<text x="119.4" y="176.1">U5C</text>
<text x="119.4" y="178.7">4013</text>
<text x="137.2" y="178.7">100nF</text>
<text x="137.2" y="176.1">C19</text>
<text x="147.6" y="176.4">U6E</text>
<text x="147.6" y="178.9">4081</text>
<text x="41.5" y="183.1" transform="rotate(-90 41.5 183.1)">VSS</text>
<text x="68.2" y="183.1" transform="rotate(-90 68.2 183.1)">VSS</text>
<text x="94.8" y="183.1" transform="rotate(-90 94.8 183.1)">VSS</text>
<text x="122.8" y="183.1" transform="rotate(-90 122.8 183.1)">VSS</text>
<text x="150.7" y="183.1" transform="rotate(-90 150.7 183.1)">VSS</text>
<text x="38.6" y="193.4">GND</text>
<text x="65.3" y="193.4">GND</text>
<text x="91.9" y="193.4">GND</text>
<text x="119.9" y="193.4">GND</text>
<text x="147.8" y="193.4">GND</text>
</g>
<g font-size="1.8" fill="#a90000">
<text x="123.1" y="22.6">1</text>
<text x="56.4" y="29">9</text>
<text x="67.1" y="25.4" transform="rotate(-90 67.1 25.4)">16</text>
<text x="76.8" y="29">7</text>
<text x="123.1" y="27.7">2</text>
<text x="134.5" y="25.1">3</text>
<text x="234.2" y="29">1</text>
<text x="254.6" y="26.4">3</text>
<text x="254.6" y="29">4</text>
<text x="55.8" y="31.5">10</text>
<text x="55.8" y="34">11</text>
<text x="76.8" y="34">4</text>
<text x="76.8" y="31.5">5</text>
<text x="234.2" y="34">2</text>
<text x="234.2" y="31.5">7</text>
<text x="254.6" y="31.5">5</text>
<text x="254.6" y="34">6</text>
<text x="55.8" y="39.1">12</text>
<text x="76.2" y="41.7">13</text>
<text x="76.2" y="39.1">14</text>
<text x="76.8" y="36.6">6</text>
<text x="122.5" y="37.8">12</text>
<text x="133.9" y="40.4">11</text>
<text x="170.1" y="37.8">5</text>
<text x="181.5" y="40.4">4</text>
<text x="76.2" y="44.2">15</text>
<text x="122.5" y="42.9">13</text>
<text x="170.1" y="42.9">6</text>
<text x="254" y="46.7">11</text>
<text x="76.8" y="49.3">1</text>
<text x="76.8" y="51.8">2</text>
<text x="123.1" y="53.1">8</text>
<text x="233.6" y="51.8">15</text>
<text x="234.2" y="49.3">9</text>
<text x="254" y="49.3">12</text>
<text x="254" y="51.8">13</text>
<text x="76.8" y="54.4">3</text>
<text x="123.1" y="58.2">9</text>
<text x="133.9" y="55.6">10</text>
<text x="233.6" y="54.4">10</text>
<text x="254" y="54.4">14</text>
<text x="67.1" y="60.4" transform="rotate(-90 67.1 60.4)">8</text>
<text x="155.5" y="77.2">1</text>
<text x="163.1" y="77.2">2</text>
<text x="254.6" y="77.2">3</text>
<text x="39.9" y="83.6">5</text>
<text x="46.7" y="80.7" transform="rotate(-90 46.7 80.7)">6</text>
<text x="52.6" y="83.6">1</text>
<text x="71.7" y="83.6">2</text>
<text x="79.3" y="83.6">1</text>
<text x="234.2" y="79.8">1</text>
<text x="234.2" y="82.3">7</text>
<text x="254.6" y="79.8">4</text>
<text x="254.6" y="82.3">5</text>
<text x="39.9" y="86.1">3</text>
<text x="52.6" y="88.6">2</text>
<text x="234.2" y="84.8">2</text>
<text x="254.6" y="84.8">6</text>
<text x="234.2" y="100.1">9</text>
<text x="254" y="97.5">11</text>
<text x="254" y="100.1">12</text>
<text x="233.6" y="105.2">10</text>
<text x="233.6" y="102.6">15</text>
<text x="254" y="102.6">13</text>
<text x="254" y="105.2">14</text>
<text x="55.9" y="114">A4</text>
<text x="55.9" y="119.1">A5</text>
<text x="55.8" y="121.7">B5</text>
<text x="155.5" y="120.4">1</text>
<text x="163.1" y="120.4">2</text>
<text x="55.8" y="129.3">B7</text>
<text x="55.9" y="131.8">A6</text>
<text x="55.9" y="126.7">A7</text>
<text x="234.2" y="130.6">1</text>
<text x="254.6" y="128">3</text>
<text x="254.6" y="130.6">4</text>
<text x="55.8" y="134.4">B6</text>
<text x="234.2" y="135.6">2</text>
<text x="234.2" y="133.1">7</text>
<text x="254.6" y="133.1">5</text>
<text x="254.6" y="135.6">6</text>
<text x="254" y="148.3">11</text>
<text x="36.6" y="151.2" transform="rotate(-90 36.6 151.2)">S1</text>
<text x="44.2" y="151.1" transform="rotate(-90 44.2 151.1)">A1</text>
<text x="233.6" y="156">10</text>
<text x="233.6" y="153.4">15</text>
<text x="234.2" y="150.9">9</text>
<text x="254" y="150.9">12</text>
<text x="254" y="153.4">13</text>
<text x="254" y="156">14</text>
<text x="40.4" y="167.7" transform="rotate(-90 40.4 167.7)">16</text>
<text x="67.1" y="167.7" transform="rotate(-90 67.1 167.7)">16</text>
<text x="93.7" y="167.7" transform="rotate(-90 93.7 167.7)">16</text>
<text x="149.6" y="167.7" transform="rotate(-90 149.6 167.7)">14</text>
<text x="121.7" y="169" transform="rotate(-90 121.7 169)">14</text>
<text x="40.4" y="187.4" transform="rotate(-90 40.4 187.4)">8</text>
<text x="67.1" y="187.4" transform="rotate(-90 67.1 187.4)">8</text>
<text x="93.7" y="187.4" transform="rotate(-90 93.7 187.4)">8</text>
<text x="121.7" y="186.1" transform="rotate(-90 121.7 186.1)">7</text>
<text x="149.6" y="187.4" transform="rotate(-90 149.6 187.4)">7</text>
</g>
</svg>
